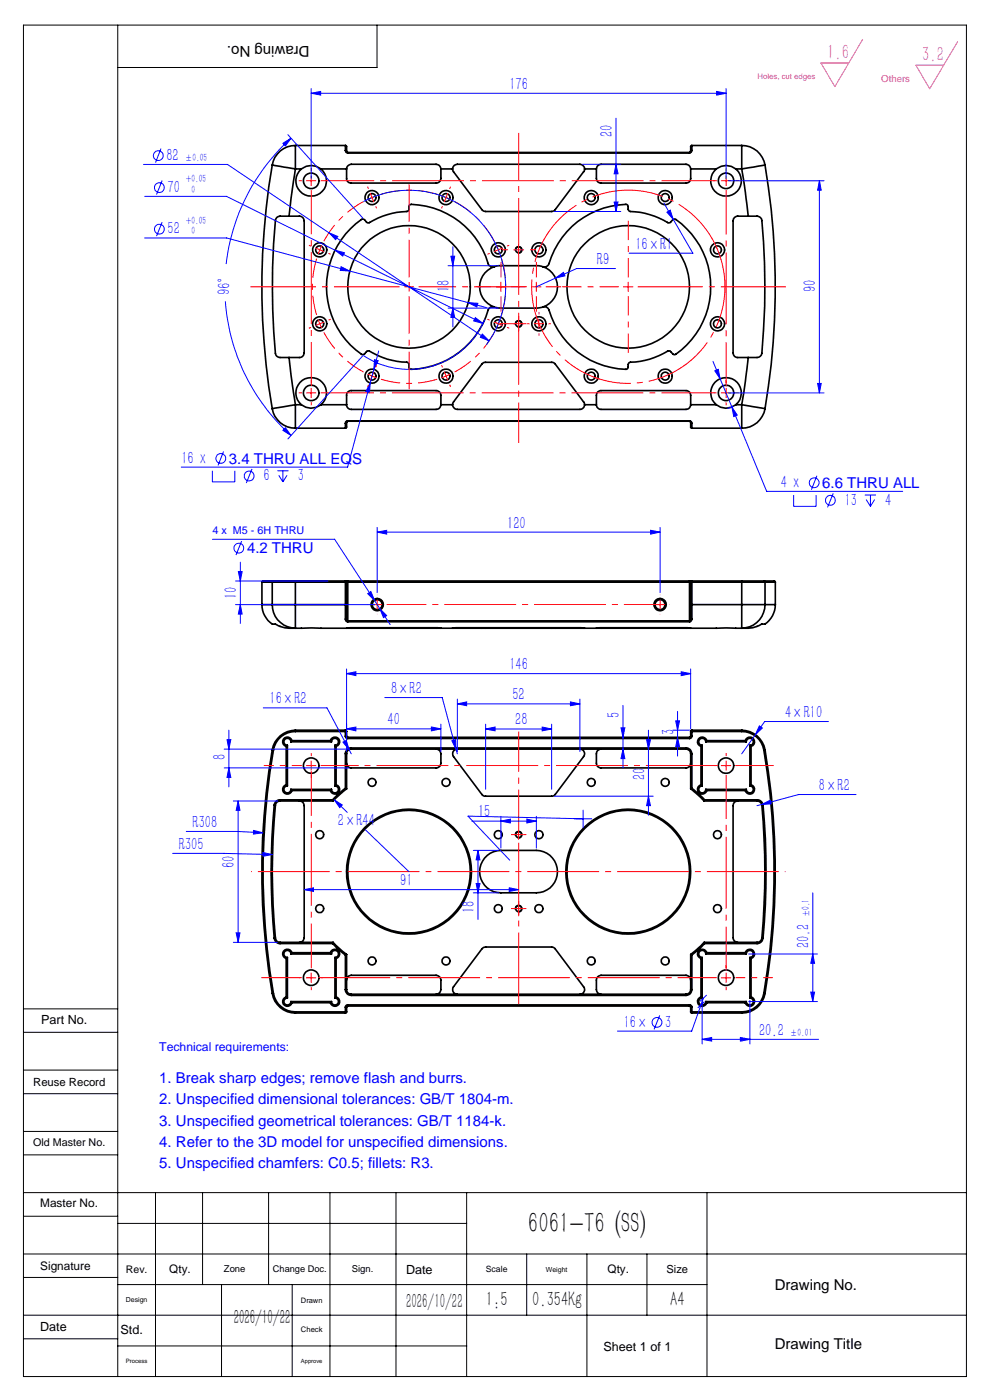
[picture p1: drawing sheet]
<svg xmlns="http://www.w3.org/2000/svg" width="210mm" height="297mm" viewBox="0 0 210 297" stroke-linecap="round" stroke-linejoin="round" font-family="sans-serif">
<g fill="none" stroke="#000" stroke-width=".35">
<path d="M57.7 35a152.5 152.5 0 0 0 0 51.7M57.7 35l5 .8M62.7 35.8l-1.4 10.1M62.7 30.9a4.9 4.9 0 0 0-5 4.1M62.7 30.9v4.9M62.7 35.8h1.2M62.7 30.9h10.6M63.9 35.8a3.3 3.3 0 0 0-.3 4.8 3.3 3.3 0 0 0 4.8 0 3.3 3.3 0 0 0-.3-4.8M63.9 35.8a3.4 3.4 0 0 1 4.2 0M68.1 35.8h5.4M73.3 30.9v1M73.3 31.9l.1 .4 .4 .1"/>
<path d="M73.3 31.9l.2 .2M73.3 30.9l.2 .1v1.1M73.5 35.8v2a.96 .96 0 0 0 1 1h18a1.02 1.02 0 0 0 1-1v-2M73.5 35.8a1.01 1.01 0 0 1 1-.9h18a1.01 1.01 0 0 1 1 .9M73.5 32.1l.3 .2M73.8 32.3v.1M73.8 32.4h72.5M73.8 32.3h72.5M93.5 35.8h2.5M96 35.8l.2 .6 6.1 8.2 .7 .3 14.4-.1 6.5-8.4 .1-.6M96 35.8a1.04 1.04 0 0 1 1-.9h26a1.04 1.04 0 0 1 1 .9M124 35.8h2.5"/>
<path d="M126.5 35.8v2a.96 .96 0 0 0 1 1h18a.96 .96 0 0 0 1-1v-2M126.5 35.8a1.01 1.01 0 0 1 1-.9h18a1.01 1.01 0 0 1 1 .9M146.3 32.3v.1M146.5 32.1l-.2 .2M146.5 35.8h5.4M146.8 31.9l-.3 .5h-.2M146.8 30.9v1M146.8 31.9l-.3 .2M146.8 30.9l-.3 .1v1.1M146.8 30.9h10.5M151.9 35.8a3.2 3.2 0 0 0-.3 4.8 3.2 3.2 0 0 0 4.8 0 3.2 3.2 0 0 0-.3-4.8M151.9 35.8a3.3 3.3 0 0 1 4.2 0"/>
<path d="M156.1 35.8h1.2M157.3 35.8l1.4 10.1M157.3 30.9a4.9 4.9 0 0 1 5 4.1M157.3 30.9v4.9M162.3 35a154.9 154.9 0 0 1 0 51.7M162.3 35l-5 .8M61.3 45.9h-1.9a.96 .96 0 0 0-1 .9 151.3 151.3 0 0 0 .1 28.4 1.01 1.01 0 0 0 .9 .6h1.9M61.3 45.9h2.2a1.02 1.02 0 0 1 1 .9v28.1a1.02 1.02 0 0 1-1 .9h-2.2M104.8 56.6a1.01 1.01 0 0 1-1.3-.7 17.3 17.3 0 0 0-16.5-12.5l-.2 .3-.1 .9-.2 .2a17.5 17.5 0 0 0-8.4 2.5l-1.1-.8a17 17 0 0 0-7.5 17.4 16.8 16.8 0 0 0 7.4 11.3l.4-.1 .6-.6 .3-.1a17.1 17.1 0 0 0 8.3 2.5l.2 .4 .1 .7 .2 .3a17.5 17.5 0 0 0 16.7-12.9l.5-.3h.6M104.8 56.6l.9-.2h8.6l.9 .2M104.8 56.6a4.5 4.5 0 0 0-3.1 4.3 4.5 4.5 0 0 0 3.1 4.2M115.2 56.6a1.01 1.01 0 0 0 1.3-.7 17.4 17.4 0 0 1 16.5-12.5l.2 .4 .1 .8 .3 .2a17.5 17.5 0 0 1 8.3 2.5l.3-.1 .6-.6 .3-.1a17.4 17.4 0 0 1 0 28.7l-.3-.1-.7-.6-.3-.1a17.4 17.4 0 0 1-8.3 2.5l-.2 .2-.1 .9-.2 .3a17.6 17.6 0 0 1-16.7-12.9l-.5-.3h-.6"/>
<path d="M115.2 56.6a4.5 4.5 0 0 1 3.1 4.3 4.5 4.5 0 0 1-3.1 4.2M158.7 45.9h1a1.63 1.63 0 0 1 1.8 .6 144.3 144.3 0 0 1 0 28.8l-.5 .5h-2.3M158.7 45.9h-2.2a.96 .96 0 0 0-1 .9v28.1a.96 .96 0 0 0 1 .9h2.2M61.3 75.8l1.4 10.1M104.8 65.1l1.3 .3h7.8l1.3-.3M158.7 75.8l-1.4 10.1M57.7 86.7a5 5 0 0 0 5 4.1M62.7 85.9l-5 .8M62.7 85.9v4.9M62.7 85.9h1.2M62.7 90.8h10.6M63.9 85.9a3.3 3.3 0 0 1-.3-4.8 3.3 3.3 0 0 1 4.8 0 3.3 3.3 0 0 1-.3 4.8"/>
<path d="M63.9 85.9a3.3 3.3 0 0 0 4.2 0M68.1 85.9h5.4M73.3 89.8v1M73.5 85.9v-2a.96 .96 0 0 1 1-1h18a1.02 1.02 0 0 1 1 1v2M73.5 85.9a.96 .96 0 0 0 1 1h18a.96 .96 0 0 0 1-1M73.5 89.6l-.2 .2M73.5 89.6v1.1l-.2 .1M73.8 89.3l-.5 .2v.3M73.8 89.3v.1M73.8 89.4l-.3 .2M73.8 89.3h72.5M73.8 89.4h72.5"/>
<path d="M93.5 85.9h2.5M96 85.9l.2-.6 6.1-8.2 .5-.2h14.5l.4 .2 6.2 8.2 .1 .6M96 85.9a1.08 1.08 0 0 0 1 1h26a1.01 1.01 0 0 0 1-1M124 85.9h2.5M126.5 85.9v-2a.96 .96 0 0 1 1-1h18a.96 .96 0 0 1 1 1v2M126.5 85.9a.96 .96 0 0 0 1 1h18a.96 .96 0 0 0 1-1M146.3 89.3l.3 .2 .2 .3M146.3 89.4l.2 .2M146.3 89.3v.1M146.5 89.6l.3 .2M146.5 89.6v1.1l.3 .1M146.5 85.9h5.4"/>
<path d="M146.8 89.8v1M146.8 90.8h10.5M151.9 85.9a3.2 3.2 0 0 1-.3-4.8 3.2 3.2 0 0 1 4.8 0 3.2 3.2 0 0 1-.3 4.8M151.9 85.9a3.2 3.2 0 0 0 4.2 0M156.1 85.9h1.2M157.3 85.9l5 .8M157.3 85.9v4.9M162.3 86.7a5 5 0 0 1-5 4.1M55.6 128.3a4.9 4.9 0 0 0 2.2 4.1h.6a5.8 5.8 0 0 0 3.2 .9h1.1M55.6 123.5h2.1M55.6 128.3h2.1M55.6 123.5v4.8"/>
<path d="M57.7 128.3h5M57.7 123.5h5M57.7 128.3a4.9 4.9 0 0 0 5 5M57.7 123.5v4.8M58 123.3h-2.2l-.2 .2M58 123.3l-.3 .2M58 123.3h4.7M62.7 123.3v.2M62.7 133.3h10.8M62.7 128.3v5M62.7 128.3h10.6M62.7 123.5v4.8"/>
<path d="M62.7 123.5h10.6M62.7 123.3h10.6M73.3 123.3v.2M73.3 123.3l.2 .2M73.3 123.5h.2M73.3 128.3h.2M73.3 128.3v3M73.3 131.3l.1 .4 .4 .2M73.3 123.3h.5M73.3 123.5v4.8M73.5 128.3v2.9M73.5 131.2l-.2 .1"/>
<path d="M73.5 131.2l.3 .5M73.5 123.5h.3M73.5 133.3h1M73.5 123.5v4.8M73.8 131.7v.2M73.8 123.3v.2M73.8 123.5h72.5M73.8 123.3h72.5M73.8 131.9h72.5M73.8 123.5v8.2M73.8 131.7h72.5M74.5 133.2l-1 .1"/>
<path d="M74.5 133.3h18M74.5 133.2h18M74.5 133.2v.1M92.5 133.2l1 .1M92.5 133.3h1M92.5 133.2v.1M93.5 133.3h2.5M96 133.3h28M96 133.3h6.2M102.2 133.3h.8M102.2 133.2v.1M103 133.3h14"/>
<path d="M103 133.2v.1M117 133.3h.8M117 133.2v.1M117.8 133.3h6.2M117.8 133.2v.1M124 133.3h2.5M126.5 133.3h1M127.5 133.2l-1 .1M127.5 133.3h18M127.5 133.2h18M127.5 133.2v.1M145.5 133.2l1 .1"/>
<path d="M145.5 133.3h1M145.5 133.2v.1M146.3 131.7v.2M146.3 123.5h.2M146.3 123.3v.2M146.3 123.3h.5M146.3 123.5v8.2M146.5 123.5h.3M146.5 128.3h.3M146.5 128.3v2.9M146.5 131.2l.3 .1M146.5 133.3h10.8"/>
<path d="M146.5 131.2l-.2 .5M146.5 123.5v4.8M146.8 123.3v.2M146.8 123.3l-.3 .2M146.8 128.3v3M146.8 131.3l-.2 .5-.3 .1M146.8 123.5v4.8M146.8 128.3h10.5M146.8 123.5h10.5M146.8 123.3h10.5M157.3 128.3h5M157.3 123.5h5"/>
<path d="M157.3 123.3v.2M157.3 123.3h4.7M157.3 128.3v5M157.3 123.5v4.8M162 123.3h2.3l.2 .2M162 123.3l.3 .2M162.3 128.3a5 5 0 0 1-5 5M162.3 128.3h2.2M162.3 123.5h2.2M162.3 123.5v4.8M164.5 128.3a5.1 5.1 0 0 1-2.3 4.1 1.47 1.47 0 0 0-1.4 .4l-1.1 .4-2.4 .1M164.5 123.5v4.8"/>
<path d="M57.7 159.1h.3M57.7 159.1a152.5 152.5 0 0 0 0 51.6M58 159.1a151.9 151.9 0 0 0 0 51.6M60.7 158.3v8.2M61 158.1l-.3 .2M61 158.1v8.6M61.7 157.4a.74 .74 0 0 0-.7-.8 .74 .74 0 0 0-.8 .8 .74 .74 0 0 0 .8 .7M61.7 157.4h8.6M61.9 157.1a1 1 0 0 0-1.7-.4 1 1 0 0 0 .5 1.6M61.9 157.1l-.2 .3M61.9 157.1h8.2M62.7 154.9v.3"/>
<path d="M62.7 154.9a5 5 0 0 0-5 4.2M62.7 155.2a4.7 4.7 0 0 0-4.7 3.9M62.7 154.9h10.6M62.7 155.2h10.6M70.1 157.1a1 1 0 0 1 1.7-.4 1 1 0 0 1-.5 1.6M70.1 157.1l.2 .3M70.3 157.4a.74 .74 0 0 1 .8-.8 .74 .74 0 0 1 .7 .8 .74 .74 0 0 1-.8 .7M71 158.1l.3 .2M71 158.1v8.6M71.3 158.3v8.2M73.3 154.9v.3M73.3 154.9l.2 .3"/>
<path d="M73.3 155.2h.2M73.3 156.2h.2M73.3 156.2v.3l.5 .2M73.3 159.9h.2M73.3 155.2v1M73.3 159.9v7.3M73.5 156.2l.3 .2M73.5 155.2v1M73.5 159.9v7.5M73.8 156.4v.3M73.8 156.7h72.5M73.8 156.4h72.5"/>
<path d="M74.5 158.7a1.21 1.21 0 0 0-1.2 1.2M74.5 158.7v.2M74.5 158.9a.96 .96 0 0 0-1 1M74.5 158.7h71M74.5 158.9h71M92.5 158.9a1.02 1.02 0 0 1 1 1v2a1.02 1.02 0 0 1-1 1h-18a.96 .96 0 0 1-1-1M97 158.9a.99 .99 0 0 0-.9 .6 .99 .99 0 0 0 .1 1l6.1 8.1 .5 .3h14.5l.4-.3 6.1-8.1a.99 .99 0 0 0 .1-1 .99 .99 0 0 0-.9-.6M127.5 158.9a.96 .96 0 0 0-1 1v2a.96 .96 0 0 0 1 1h18a.96 .96 0 0 0 1-1M145.5 158.7a1.21 1.21 0 0 1 1.3 1.2M145.5 158.7v.2M145.5 158.9a.96 .96 0 0 1 1 1M146.3 156.4v.3"/>
<path d="M146.5 155.2h.3M146.5 156.2h.3M146.5 156.2l-.2 .2M146.5 159.9h.3M146.5 155.2v1M146.5 159.9v7.5M146.8 154.9l-.3 .3M146.8 154.9v.3M146.8 156.2l-.1 .3-.4 .2M146.8 155.2v1M146.8 159.9v7.3M146.8 154.9h10.5"/>
<path d="M146.8 155.2h10.5M148.7 158.3v8.2M148.9 158.1l-.2 .2M148.9 158.1v8.6M149.7 157.4a.75 .75 0 0 0-.7-.8 .75 .75 0 0 0-.8 .7 .75 .75 0 0 0 .7 .8M149.7 157.4h8.6M149.9 157.1a1 1 0 0 0-1.6-.5 1 1 0 0 0 .4 1.7M149.9 157.1l-.2 .3M149.9 157.1h8.2M157.3 154.9v.3M157.3 155.2a4.7 4.7 0 0 1 4.7 3.9M157.3 154.9a5 5 0 0 1 5 4.2"/>
<path d="M158.1 157.1a1.01 1.01 0 0 1 1.7-.5 1.01 1.01 0 0 1-.5 1.7M158.1 157.1l.2 .3M158.3 157.4a.75 .75 0 0 1 .7-.8 .75 .75 0 0 1 .8 .7 .75 .75 0 0 1-.7 .8M159.1 158.1l.2 .2M159.1 158.1v8.6M159.3 158.3v8.2M162 159.1a154.3 154.3 0 0 1 0 51.6M162.3 159.1h-.3M162.3 159.1a155 155 0 0 1 0 51.6M58.2 170.8a148.9 148.9 0 0 0 0 28.2M58.2 170.8h.2M58.4 170.8a148.5 148.5 0 0 0 0 28.2"/>
<path d="M59.4 169.7a1.21 1.21 0 0 0-1.2 1.1M59.4 169.7v.2M59.4 169.9a.97 .97 0 0 0-1 .9M59.4 169.7h11.2M59.4 169.9h11.3M60.7 166.5a1 1 0 0 0-.5 1.7 1 1 0 0 0 1.7-.5M60.7 166.5l.3 .2M61 166.7a.74 .74 0 0 0-.8 .8 .74 .74 0 0 0 .8 .7 .74 .74 0 0 0 .7-.7M61.7 167.5l.2 .2M61.7 167.5h8.6M61.9 167.7h8.2M63.5 169.9a1.02 1.02 0 0 1 1 1v28a1.02 1.02 0 0 1-1 1"/>
<path d="M70.3 167.5l-.2 .2M70.6 169.7l.1 .2M71 166.7a.74 .74 0 0 1 .8 .8 .74 .74 0 0 1-.7 .7 .74 .74 0 0 1-.8-.7M71.3 166.5a1 1 0 0 1 .5 1.7 1 1 0 0 1-1.7-.5M71.3 166.5l-.3 .2M73.3 167.2l-2.7 2.5M73.3 167.2l.2 .2M73.5 167.4l-2.8 2.5M146.5 167.4l2.9 2.5M146.8 167.2l2.7 2.5M146.8 167.2l-.3 .2M148.7 166.5a1 1 0 0 0-.4 1.7 1 1 0 0 0 1.6-.5"/>
<path d="M148.7 166.5l.2 .2M148.9 166.7a.75 .75 0 0 0-.7 .8 .75 .75 0 0 0 .8 .7 .75 .75 0 0 0 .7-.7M149.4 169.9h11.2M149.5 169.7l-.1 .2M149.5 169.7h11.1M149.7 167.5l.2 .2M149.7 167.5h8.6M149.9 167.7h8.2M156.5 169.9a.96 .96 0 0 0-1 1v28a.96 .96 0 0 0 1 1M158.3 167.5l-.2 .2M159.1 166.7a.75 .75 0 0 1 .7 .8 .75 .75 0 0 1-.8 .7 .75 .75 0 0 1-.7-.7M159.3 166.5a1 1 0 0 1 .4 1.7 1 1 0 0 1-1.6-.5"/>
<path d="M159.3 166.5l-.2 .2M160.6 169.7a1.27 1.27 0 0 1 1.3 1.1M160.6 169.7v.2M160.6 169.9a1.04 1.04 0 0 1 1 .9M161.6 170.8h.3M161.6 170.8a156.7 156.7 0 0 1 0 28.2M161.9 170.8a157.1 157.1 0 0 1 0 28.2M58.2 199a1.21 1.21 0 0 0 1.2 1.2M58.4 199h-.2M58.4 199a.96 .96 0 0 0 1 .9M59.4 199.9v.3M59.4 199.9h11.3"/>
<path d="M70.7 199.9l-.1 .3M70.7 199.9l2.8 2.6M102.8 182a4.4 4.4 0 0 1 3.5-1.6h7.5a4.5 4.5 0 0 1 4.5 4.5 4.5 4.5 0 0 1-4.5 4.5h-7.5a4.5 4.5 0 0 1-4.1-2.6 4.5 4.5 0 0 1 .6-4.8zM149.4 199.9l-2.9 2.6M149.4 199.9l.1 .3M149.4 199.9h11.2M160.6 199.9v.3M161.6 199h.3M161.6 199a1.03 1.03 0 0 1-1 .9M161.9 199a1.27 1.27 0 0 1-1.3 1.2M57.7 210.7a4.9 4.9 0 0 0 5 4.2M58 210.7a4.8 4.8 0 0 0 4.7 4"/>
<path d="M58 210.7h-.3M59.4 200.2h11.2M60.7 211.5a1.01 1.01 0 0 0-.5 1.7 1.01 1.01 0 0 0 1.7-.5M60.7 211.5l.3 .2M60.7 203.3v8.2M61 203.1l-.3 .2M61 211.7a.74 .74 0 0 0-.8 .8 .74 .74 0 0 0 .8 .7 .74 .74 0 0 0 .7-.7M61 203.1v8.6M61.7 202.4a.75 .75 0 0 0-.7-.8 .75 .75 0 0 0-.8 .8 .75 .75 0 0 0 .8 .7M61.7 212.5l.2 .2M61.7 202.4h8.6M61.7 212.5h8.6"/>
<path d="M61.9 202.1a1 1 0 0 0-1.7-.4 1 1 0 0 0 .5 1.6M61.9 202.1l-.2 .3M61.9 212.7h8.2M61.9 202.1h8.2M62.7 214.7v.2M62.7 214.7h10.6M62.7 214.9h10.6M70.1 202.1a1 1 0 0 1 1.7-.4 1 1 0 0 1-.5 1.6M70.1 202.1l.2 .3M70.3 202.4a.75 .75 0 0 1 .8-.8 .75 .75 0 0 1 .7 .8 .75 .75 0 0 1-.8 .7M70.3 212.5l-.2 .2M70.6 200.2l2.7 2.4"/>
<path d="M71 203.1l.3 .2M71 211.7a.74 .74 0 0 1 .8 .8 .74 .74 0 0 1-.7 .7 .74 .74 0 0 1-.8-.7M71 203.1v8.6M71.3 211.5a1.01 1.01 0 0 1 .5 1.7 1.01 1.01 0 0 1-1.7-.5M71.3 211.5l-.3 .2M71.3 203.3v8.2M73.3 209.9a1.21 1.21 0 0 0 1.2 1.3M73.3 209.9h.2M73.3 213.7h.2M73.3 214.7h.2M73.3 214.7v.2M73.3 202.6v7.3"/>
<path d="M73.3 213.7v1M73.5 202.5l-.2 .1M73.5 209.9a.96 .96 0 0 0 1 1M73.5 214.7l-.2 .2M73.5 207.9a1.02 1.02 0 0 1 1-1h18a1.09 1.09 0 0 1 1 1v2a1.02 1.02 0 0 1-1 1M73.5 202.5v7.4M73.5 213.7v1M73.8 213.2l-.4 .1-.1 .4M73.8 213.2v.2M73.8 213.4l-.3 .3M73.8 213.2h72.5M73.8 213.4h72.5"/>
<path d="M74.5 210.9v.3M74.5 211.2h71M74.5 210.9h71M97 210.9a.99 .99 0 0 1-.9-.5 .99 .99 0 0 1 .1-1.1l6.1-8.1 .7-.3 14.4 .1 6.4 8.3a.99 .99 0 0 1 .1 1.1 .99 .99 0 0 1-.9 .5M145.5 210.9v.3M146.3 213.2l.3 .1 .2 .4M146.3 213.4l.2 .3M146.3 213.2v.2M146.5 202.5l.3 .1M146.5 209.9h.3M146.5 209.9a.96 .96 0 0 1-1 1M146.5 213.7h.3"/>
<path d="M146.5 214.7h.3M146.5 214.7l.3 .2M146.5 207.9a1.02 1.02 0 0 0-1-1h-18a1.02 1.02 0 0 0-1 1v2a.96 .96 0 0 0 1 1M146.5 202.5v7.4M146.5 213.7v1M146.8 209.9a1.21 1.21 0 0 1-1.3 1.3M146.8 214.7v.2M146.8 202.6v7.3M146.8 213.7v1M146.8 214.7h10.5M146.8 214.9h10.5M148.7 211.5a1.01 1.01 0 0 0-.5 1.7 1.01 1.01 0 0 0 1.7-.5"/>
<path d="M148.7 211.5l.2 .2M148.7 203.3v8.2M148.9 203.1l-.2 .2M148.9 211.7a.75 .75 0 0 0-.7 .8 .75 .75 0 0 0 .8 .7 .75 .75 0 0 0 .7-.7M148.9 203.1v8.6M149.5 200.2l-2.7 2.4M149.5 200.2h11.1M149.7 202.4a.76 .76 0 0 0-.7-.8 .76 .76 0 0 0-.8 .7 .76 .76 0 0 0 .7 .8M149.7 212.5l.2 .2M149.7 202.4h8.6M149.7 212.5h8.6M149.9 202.1a1 1 0 0 0-1.6-.4 1 1 0 0 0 .4 1.6"/>
<path d="M149.9 202.1l-.2 .3M149.9 212.7h8.2M149.9 202.1h8.2M157.3 214.7v.2M158.1 202.1a1.01 1.01 0 0 1 1.7-.4 1.01 1.01 0 0 1-.5 1.6M158.1 202.1l.2 .3M158.3 202.4a.76 .76 0 0 1 .7-.8 .76 .76 0 0 1 .8 .7 .76 .76 0 0 1-.7 .8M158.3 212.5l-.2 .2M159.1 203.1l.2 .2M159.1 211.7a.75 .75 0 0 1 .7 .8 .75 .75 0 0 1-.8 .7 .75 .75 0 0 1-.7-.7M159.1 203.1v8.6M159.3 211.5a1.01 1.01 0 0 1 .5 1.7 1.01 1.01 0 0 1-1.7-.5"/>
<path d="M159.3 211.5l-.2 .2M159.3 203.3v8.2M162 210.7a4.8 4.8 0 0 1-4.7 4M162 210.7h.3M162.3 210.7a4.9 4.9 0 0 1-5 4.2"/>
<circle cx="66" cy="38.4" r="1.66"/>
<circle cx="154" cy="38.4" r="1.65"/>
<circle cx="67.8" cy="53" r=".85"/>
<circle cx="67.8" cy="53" r="1.51"/>
<circle cx="78.9" cy="41.9" r="1.49"/>
<circle cx="78.9" cy="41.9" r=".84"/>
<circle cx="94.6" cy="41.9" r="1.51"/>
<circle cx="94.6" cy="41.9" r=".85"/>
<circle cx="105.7" cy="53" r=".85"/>
<circle cx="105.7" cy="53" r="1.51"/>
<circle cx="110" cy="53" r=".62"/>
<circle cx="114.3" cy="53" r="1.51"/>
<circle cx="114.3" cy="53" r=".87"/>
<circle cx="125.4" cy="41.9" r="1.49"/>
<circle cx="125.4" cy="41.9" r=".84"/>
<circle cx="141.1" cy="41.9" r="1.51"/>
<circle cx="141.1" cy="41.9" r=".84"/>
<circle cx="152.2" cy="53" r=".85"/>
<circle cx="152.2" cy="53" r="1.51"/>
<circle cx="67.8" cy="68.7" r=".85"/>
<circle cx="67.8" cy="68.7" r="1.5"/>
<circle cx="78.9" cy="79.8" r="1.49"/>
<circle cx="78.9" cy="79.8" r=".84"/>
<circle cx="86.8" cy="60.9" r="13"/>
<circle cx="94.6" cy="79.8" r="1.51"/>
<circle cx="94.6" cy="79.8" r=".85"/>
<circle cx="105.7" cy="68.7" r=".85"/>
<circle cx="105.7" cy="68.7" r="1.5"/>
<circle cx="110" cy="68.7" r=".62"/>
<circle cx="114.3" cy="68.7" r=".87"/>
<circle cx="114.3" cy="68.7" r="1.5"/>
<circle cx="125.4" cy="79.8" r="1.49"/>
<circle cx="125.4" cy="79.8" r=".84"/>
<circle cx="133.3" cy="60.9" r="13"/>
<circle cx="141.1" cy="79.8" r="1.51"/>
<circle cx="141.1" cy="79.8" r=".84"/>
<circle cx="152.2" cy="68.7" r=".85"/>
<circle cx="152.2" cy="68.7" r="1.5"/>
<circle cx="66" cy="83.4" r="1.66"/>
<circle cx="154" cy="83.3" r="1.65"/>
<circle cx="80" cy="128.3" r="1.06"/>
<circle cx="80" cy="128.3" r="1.3"/>
<circle cx="140" cy="128.3" r="1.05"/>
<circle cx="140" cy="128.3" r="1.3"/>
<circle cx="66" cy="162.4" r="1.66"/>
<circle cx="67.8" cy="177.1" r=".85"/>
<circle cx="78.9" cy="166" r=".84"/>
<circle cx="94.6" cy="166" r=".85"/>
<circle cx="105.7" cy="177.1" r=".85"/>
<circle cx="110" cy="177.1" r=".62"/>
<circle cx="114.3" cy="177.1" r=".87"/>
<circle cx="125.4" cy="166" r=".84"/>
<circle cx="141.1" cy="166" r=".84"/>
<circle cx="152.2" cy="177.1" r=".85"/>
<circle cx="154" cy="162.4" r="1.65"/>
<circle cx="67.8" cy="192.8" r=".85"/>
<circle cx="86.8" cy="184.9" r="13.2"/>
<circle cx="86.8" cy="184.9" r="13"/>
<circle cx="105.7" cy="192.8" r=".85"/>
<circle cx="110" cy="192.8" r=".62"/>
<circle cx="114.3" cy="192.8" r=".87"/>
<circle cx="133.3" cy="184.9" r="13.2"/>
<circle cx="133.3" cy="184.9" r="13"/>
<circle cx="152.2" cy="192.8" r=".85"/>
<circle cx="66" cy="207.4" r="1.66"/>
<circle cx="78.9" cy="203.9" r=".84"/>
<circle cx="94.6" cy="203.9" r=".85"/>
<circle cx="125.4" cy="203.9" r=".84"/>
<circle cx="141.1" cy="203.9" r=".84"/>
<circle cx="154" cy="207.4" r="1.65"/>
</g>
<g fill="none" stroke="#00f" stroke-width=".21">
<path d="M66 19.8l2-.4v.8zM66 18.8v19M66 19.8h88M152 19.4l2 .4-2 .4zM154 18.8v19M30.4 34.9h17.9l21.5 14.5M34.1 31.5l-1.1 3M34.4 38.3l-1.2 3M60 30.4l1.7-1.1-1.2 1.7zM61.1 28.6l15.9 17.7M61.7 29.3a42.5 42.5 0 0 0-13.7 26.7M123.5 34.9h8.2"/>
<path d="M130.7 34.9l.4 2h-.8zM130.7 25.1v19.8M154.5 38.3h20.3M173.8 38.3l.4 2.1h-.8zM173.8 38.3v45.1M30.7 50.5h17.3l26.2 7M30.7 41.7h17.3l54.4 26.9M34.4 47.1l-1.2 3M69.8 49.4l1.8 .8-.4 .6zM69.8 49.4l34 22.9M71.1 53.1l2 .5-.4 .7zM72.4 56.6l1.8 .9-2-.1z"/>
<path d="M74.2 57.5l25.1 6.7M77.1 42.8a20.5 20.5 0 0 1 25.2 4.7 20.5 20.5 0 0 1 .9 25.6M95 56.4h10.8M95.6 54.4h.8l-.3 2zM96.1 52.3v17.1M117.5 44.9h14.2M117.9 59l1.6-1.2 .3 .7zM117.9 59l-4.1 1.9M130.3 42.9h.8l-.4 2zM130.6 57h-8.3l-4.4 2M140.8 43.1l2 3.4M141.5 45l.7-.4 .6 1.9z"/>
<path d="M142.8 46.5l4.2 7.2h-13.5M47.8 63.9a42.2 42.2 0 0 0 13.9 28.5M77 75.5l-15.9 17.6M79.3 78.3l-5.6 20.8h-35.2M79.4 76.3l.8 .2-.9 1.8zM80.3 74.5l-1 3.8M95 65.4h10.8M96.1 65.4l.3 1.9h-.8zM99.3 64.2l2.1 .1-.3 .8zM99.3 64.2l3.9 1.1M100.8 67.4l1.6 1.2-1.9-.5zM102.3 70.9l1.5 1.4-1.9-.8z"/>
<path d="M102.9 67.7a17.5 17.5 0 0 1-25.8 7.7M151.2 76.7l1.6 3.7M151.6 78.7l.8-.4 .4 2.1zM45 99.9v2.3h4.8v-2.3M47.4 95.8l-1.2 2.9M53.4 99.5l-1.2 3M58.8 99.9h2.4M60 99.9v2.3M60.5 90.7l1.2 1.7-1.7-1.1zM78.5 81.2l-.1 2.1-.8-.2zM152.8 80.4l2.5 6M154.5 83.4h20.3"/>
<path d="M155.3 86.4l1.1 1.6-.8 .4zM155.3 86.4l7.3 17.8h28.9M155.7 86.1l-1.4 .5M173.4 81.3h.8l-.4 2.1zM45 114.4h26l8.4 13M51 119.3v13M51.3 114.8l-1.2 3M59.1 100.8l.9 1.4M60.9 100.8l-.9 1.4M80 112.9l2-.4v.8zM80 111.9v13.8M80 112.9h60"/>
<path d="M138 112.5l2 .4-2 .4zM140 111.9v13.8M168.3 105v2.4h4.8v-2.4M173.3 100.9l-1.2 3M176.7 104.7l-1.2 2.9M183.4 105h2.4M183.7 106l.9 1.4M184.6 105v2.4M185.5 106l-.9 1.4M50 128.3h29.5M50 123.3h19.6M50.6 121.2h.8l-.4 2.1z"/>
<path d="M51 128.3l.4 2h-.8zM78 125.9l.7-.4 .7 1.9zM79.4 127.4l1.2 1.7M80.6 129.1l1.4 1.5-.6 .4zM80.6 129.1l2.2 3.4M47.6 158.9h26.4M48.2 156.9h.8l-.5 2zM48.5 154.9v12M55.8 150.2h13.6l4.6 8.8M72.7 157.4l.7-.3 .6 1.9zM73.5 154.6l2-.4v.8zM73.5 142.9l2-.4v.8z"/>
<path d="M73.5 141.9v17.5M73.5 154.6h20M73.5 142.9h73M74 159l.5 .9M81.6 148h12.2l2.9 11M91.5 154.2l2 .4-2 .4zM93.5 153.6v5.8M95.8 157.1l.8-.2 .1 2.1zM96.7 159l.3 .9M97 149.3l2-.4v.8zM97 148.3v11.1M97 149.3h26"/>
<path d="M103 154.7l2-.5v.8zM103 154.7h14M103 153.6v13.8M115 154.2l2 .5-2 .3zM117 153.6v13.8M121 148.9l2 .4-2 .4zM123 148.3v11.1M131.7 154.4h.8l-.3 2zM132.2 158.9l.3 2h-.8zM132.2 149.6v13.3M137.2 156.9h.8l-.5 2zM137.5 154.9v18"/>
<path d="M142.7 154.9h3.6M143.3 152.9h.8l-.4 2zM143.7 156.4l.4 2h-.8zM143.7 150.9v9.5M144.5 142.5l2 .4-2 .4zM146.5 141.9v12.8M160.2 155.9l-2.9 4M161.1 154l.6 .4-1.5 1.5zM175.7 153.1h-13.5l-2 2.8M39.5 176.4h10.9l5.4 .3M47.6 162.9h26.4M48.5 162.9l.5 2h-.8z"/>
<path d="M49.5 169.9h9.4M50.5 169.9l.4 2h-.8zM50.5 169.9v30M53.8 176.2l2 .5-2 .2zM70.9 169.7l1.7 1.1-.5 .5zM70.9 169.7l2.8 2.6M77.5 176l9.2 8.9M100.1 174.2h13.7M106.3 174.2l2-.4v.8zM106.3 173.2v6.7M111.8 173.8l2 .4-2 .4zM113.8 173.2v6.7"/>
<path d="M117.5 168.9h21.1M121.8 173.7h3.7M123.7 173.7l-24.4-.6 8.8 9.4M123.7 171.9v3.7M137.5 168.9l.5 2h-.8zM161.6 170.7l1.8-.9 .2 .7zM161.6 170.7l-1 .2M181.6 168.6h-12.2l-7.8 2.1M36.6 181h10.9l10.3 .3M49.5 199.9h9.4M50.1 197.9h.8l-.4 2zM55.8 180.9l2 .4-2 .3z"/>
<path d="M64.5 188.7l2-.4v.8zM64.5 188.7h45.5M100.4 180.4h5.4M100.4 189.4h5.4M101 187.4h.8l-.4 2zM101.4 180.4l.4 2h-.8zM101.4 180.4v14.6M108 188.3l2 .4-2 .4zM172.4 189.4v23.1M139.9 215.4l-1.2 3M148.9 212.2v9.3M149.2 211.8l-2.5 7h-15.7"/>
<path d="M149.4 212.5l-1.3 1.3M149.9 211.1l-1.3 1.3M158.8 202.4h14.6M158.8 212.5h14.6M159.1 212.2v9.3M172 210.5h.8l-.4 2zM172.4 202.4l.4 2h-.8zM148.9 220.5l2.1-.4v.8zM148.9 220.5h24.7M157.1 220.1l2 .4-2 .4z"/>
<circle cx="33.6" cy="33" r="1.04"/>
<circle cx="33.8" cy="39.8" r="1.04"/>
<circle cx="33.8" cy="48.6" r="1.05"/>
<circle cx="46.8" cy="97.2" r="1.04"/>
<circle cx="50.7" cy="116.3" r="1.05"/>
<circle cx="52.8" cy="101" r="1.04"/>
<circle cx="172.7" cy="102.4" r="1.04"/>
<circle cx="176.2" cy="106.1" r="1.05"/>
<circle cx="139.4" cy="216.9" r="1.04"/>
</g>
<g fill="none" stroke="#000" stroke-width=".21">
<path d="M5 5.3h200v286.7h-200zM25 5.3v286.7M80 5.3v9h-55M109.3 53.2a.74 .74 0 0 1 .6-.9 .74 .74 0 0 1 .8 .8 .74 .74 0 0 1-.9 .6M109.3 68.9a.75 .75 0 0 1 .6-.9 .75 .75 0 0 1 .9 .8 .75 .75 0 0 1-1 .6M78.8 128.6a1.25 1.25 0 0 1 1.1-1.6 1.25 1.25 0 0 1 1.4 1.4 1.25 1.25 0 0 1-1.6 1.1M138.8 128.6a1.25 1.25 0 0 1 1.1-1.6 1.25 1.25 0 0 1 1.3 1.3 1.25 1.25 0 0 1-1.5 1.2M109.3 177.3a.75 .75 0 0 1 .6-1 .75 .75 0 0 1 .9 .8 .75 .75 0 0 1-1 .7M109.3 193a.75 .75 0 0 1 .6-1 .75 .75 0 0 1 .9 .8 .75 .75 0 0 1-1 .7M5 214h20M5 219h20M5 232h20"/>
<path d="M5 227h20M5 245h20M5 240h20M5 258h20M5 253h200M25 259.5h74M33 253v39M43 253v19.5M57 253v19.5M70 253v39M84 253v39M99 253v39"/>
<path d="M150 253v39M5 271h20M5 266h200M5 279h200M25 272.5h125M47 272.5v19.5M62 272.5v19.5M111.7 266v13M124.5 266v26M137.2 266v13M5 284h20M25 285.5h74"/>
</g>
<g fill="none" stroke="#f00" stroke-width=".21" stroke-dasharray="15.2 1.3 1.3 1.3" stroke-linecap="butt">
<path d="M64 38.3h-.6M66 36.3v-.6M152 38.3h-.6M154 36.3v-.6M156 38.3h.7M66 52.2l-.5-.2M67.8 53l-.3 .9M67.8 53l.4-.9M67.8 53l-.9-.4M67.8 53l1 .4M69.7 53.8l.4 .1M78.2 40l-.2-.4"/>
<path d="M79.7 43.7l.2 .5M93.9 43.7l-.2 .5M94.6 41.9l-.9-.4M94.6 41.9l.9 .4M94.6 41.9l.4-.9M94.6 41.9l-.4 .9M95.4 40l.2-.4M103.9 53.8l-.5 .1M105.7 53l-.4-.9M105.7 53l.4 .9M105.7 53l.9-.4M105.7 53l-.9 .4"/>
<path d="M106.3 58.8v-3.2M107.6 52.2l.4-.2M113.8 58.8v-3.2M66 69.4l-.5 .2M67.8 68.7l.4 .9M67.8 68.7l-.3-1M67.8 68.7l-.9 .4M67.8 68.7l1-.4M69.7 67.9l.4-.2M78.9 79.8l1 .3M78.9 79.8l-.9-.4M78.9 79.8l-.4 .9"/>
<path d="M78.9 79.8l.4-.9M79.7 77.9l.2-.4M86.8 60.8v-1M86.8 60.8h-1M86.8 60.8v1M86.8 60.8h1M93.9 77.9l-.2-.4M94.6 79.8l.9-.4M94.6 79.8l-.9 .3M94.6 79.8l.4 .9M94.6 79.8l-.4-.9M103.9 67.9l-.5-.2"/>
<path d="M104.3 60.8h-3.3M105.7 68.7l.4-1M105.7 68.7l-.4 .9M105.7 68.7l.9 .4M105.7 68.7l-.9-.4M106.3 62.8v3.3M107.6 69.4l.4 .2M108.3 60.8h3.2M109 68.7h-3.1M110 67.7v-.6M110 69.7v.6M111 68.7h.6"/>
<path d="M111.8 60.8h-3.3M112.3 68.7h-.5M113.8 62.8v3.3M114.3 66.7v-.5M114.3 70.7v.5M115.8 60.8h3.2M116.3 68.7h.5M64 83.3h-.6M66 81.3v-.6M66 85.3v.7M78.2 81.6l-.2 .5M95.4 81.6l.2 .5"/>
<path d="M152 83.3h-.6M154 81.3v-.6M154 85.3v.7M156 83.3h.7M80 130.2v.1M140 130.2v.1M142 128.2h.1M66 160.4v-.6M66 164.4v.7M109 177.1h-.6M111 177.1h.6M152 162.4h-.6"/>
<path d="M154 160.4v-.6M156 162.4h.7M109 192.7h-.6M110 191.7v-.6M110 193.7v.7M111 192.7h.6M64 207.4h-.6M66 209.4v.7M68 207.4h.7M154 205.4v-.6M154 209.4v.7"/>
</g>
<path d="M67.2 54.9a20.5 20.5 0 0 0 0 11.9M77.1 42.8a20.5 20.5 0 0 0-8.4 8.4M92.7 41.2a20.5 20.5 0 0 0-11.9 0M104.9 51.2a20.5 20.5 0 0 0-8.5-8.4M133.3 58.8v-12M68.7 70.5a20.5 20.5 0 0 0 8.4 8.4M96.4 78.9a20.5 20.5 0 0 0 8.5-8.4M106.4 66.8a20.5 20.5 0 0 0 0-11.9M131.3 60.8h-12M133.3 62.8v12M80.8 80.5a20.5 20.5 0 0 0 11.9 0" fill="none" stroke="#f00" stroke-width=".21" stroke-dasharray="15.2 1.3 1.3 1.3" stroke-dashoffset="11.1" stroke-linecap="butt"/>
<g fill="none" stroke="#f00" stroke-width=".21">
<path d="M65 38.3h2M66 37.4v2M153 38.3h2M154 37.4v2M78.5 41l.4 .9M78.9 41.9l-.9 .4M78.9 41.9l.4 .9M79.8 41.6l-.9 .3M106.3 59.9v1.9M109 53h2M110 52v2M113.8 59.9v1.9"/>
<path d="M133.2 59.9v1.9M105.3 60.9h1.9M109 68.7h2M110 67.7v2M112.7 60.9h2.1M113.3 68.7h2M114.3 67.7v2M132.3 60.9h2M65 83.4h2M66 82.4v1.9M153 83.4h2M154 82.4v1.9"/>
<path d="M79 128.3h2M80 127.2v2.1M139 128.3h2M140 127.2v2.1M65 162.4h2M66 161.4v2M109 177.1h2M110 176.1v2M153 162.4h2M154 161.4v2M109 192.8h2M110 191.8v2"/>
<path d="M65 207.4h2M66 206.4v2M153 207.4h2M154 206.4v2"/>
</g>
<path d="M152.9 54.8a20.5 20.5 0 0 0-34.3-8.3 20.5 20.5 0 0 0 9.2 34.1 20.5 20.5 0 0 0 25.4-24.5l-.3-1.3" fill="none" stroke="#f00" stroke-width=".21" stroke-dasharray="15.2 1.3 1.3 1.3" stroke-dashoffset=".4" stroke-linecap="butt"/>
<path d="M68 38.3h83.7M68 83.3h83.6" fill="none" stroke="#f00" stroke-width=".21" stroke-dasharray="15.2 1.3 1.3 1.3" stroke-dashoffset="3.9" stroke-linecap="butt"/>
<path d="M66 40.3v41.6M154 164.4v41.5" fill="none" stroke="#f00" stroke-width=".21" stroke-dasharray="15.2 1.3 1.3 1.3" stroke-dashoffset="5.9" stroke-linecap="butt"/>
<path d="M154 40.3v41.7M66 205.4v-41.8" fill="none" stroke="#f00" stroke-width=".21" stroke-dasharray="15.2 1.3 1.3 1.3" stroke-dashoffset="5.8" stroke-linecap="butt"/>
<path d="M135.3 60.8h31.4" fill="none" stroke="#f00" stroke-width=".21" stroke-dasharray="15.2 1.3 1.3 1.3" stroke-dashoffset="1.4" stroke-linecap="butt"/>
<path d="M86.8 58.8v-19.7M86.8 62.8v19.8M88.8 60.8h19.7" fill="none" stroke="#f00" stroke-width=".21" stroke-dasharray="15.2 1.3 1.3 1.3" stroke-dashoffset="7.3" stroke-linecap="butt"/>
<path d="M84.8 60.8h-31.7" fill="none" stroke="#f00" stroke-width=".21" stroke-dasharray="15.2 1.3 1.3 1.3" stroke-dashoffset="1.3" stroke-linecap="butt"/>
<path d="M110 52v-23.8" fill="none" stroke="#f00" stroke-width=".21" stroke-dasharray="15.2 1.3 1.3 1.3" stroke-dashoffset="5.2" stroke-linecap="butt"/>
<path d="M109 53h-3.9" fill="none" stroke="#f00" stroke-width=".21" stroke-dasharray="15.2 1.3 1.3 1.3" stroke-dashoffset="15.2" stroke-linecap="butt"/>
<path d="M110 54v40M110 176.1v-20.9" fill="none" stroke="#f00" stroke-width=".21" stroke-dasharray="15.2 1.3 1.3 1.3" stroke-dashoffset="6.7" stroke-linecap="butt"/>
<path d="M111 53h4.1" fill="none" stroke="#f00" stroke-width=".21" stroke-dasharray="15.2 1.3 1.3 1.3" stroke-dashoffset="15.1" stroke-linecap="butt"/>
<path d="M82 128.2h58.8" fill="none" stroke="#f00" stroke-width=".21" stroke-dasharray="15.2 1.3 1.3 1.3" stroke-dashoffset="6.8" stroke-linecap="butt"/>
<path d="M64 162.4h-8.1" fill="none" stroke="#f00" stroke-width=".21" stroke-dasharray="15.2 1.3 1.3 1.3" stroke-dashoffset="13.1" stroke-linecap="butt"/>
<path d="M68 162.4h96.1" fill="none" stroke="#f00" stroke-width=".21" stroke-dasharray="15.2 1.3 1.3 1.3" stroke-dashoffset="7.2" stroke-linecap="butt"/>
<path d="M152 207.4h-96.6" fill="none" stroke="#f00" stroke-width=".21" stroke-dasharray="15.2 1.3 1.3 1.3" stroke-dashoffset="7" stroke-linecap="butt"/>
<path d="M156 207.4h8" fill="none" stroke="#f00" stroke-width=".21" stroke-dasharray="15.2 1.3 1.3 1.3" stroke-dashoffset="13.2" stroke-linecap="butt"/>
<path d="M110 178.1v35.7" fill="none" stroke="#f00" stroke-width=".21" stroke-dasharray="15.2 1.3 1.3 1.3" stroke-dashoffset="-.7" stroke-linecap="butt"/>
<path d="M166.6 184.9h-113.3" fill="none" stroke="#f00" stroke-width=".21" stroke-dasharray="15.2 1.3 1.3 1.3" stroke-dashoffset="-1.4" stroke-linecap="butt"/>
<path d="M183 8.4l-5.9 10-3-5h5.9M203.1 8.9l-5.9 9.9-2.9-5h5.9" fill="none" stroke="#f0f" stroke-width=".21"/>
<g fill="#00f">
<path d="M91.5 154.2l2 .4-2 .4zM73.5 154.6l2-.4v.8zM157.1 220.1l2 .4-2 .4zM148.9 220.5l2.1-.4v.8zM144.5 142.5l2 .4-2 .4zM73.5 142.9l2-.4v.8z"/>
<path d="M80 112.9l2-.4v.8zM138 112.5l2 .4-2 .4zM80.6 129.1l.8 1.9 .6-.4zM78 125.9l1.4 1.5-.7-1.9zM97 149.3l2-.4v.8zM121 148.9l2 .4-2 .4zM95.8 157.1l.9 1.9-.1-2.1zM72.7 157.4l1.3 1.6-.6-1.9zM64.5 188.7l2-.4v.8zM108 188.3l2 .4-2 .4zM161.6 170.7l2-.2-.2-.7zM161.1 154l-.9 1.9 1.5-1.5zM70.9 169.7l1.2 1.6 .5-.5zM55.8 180.9v.7l2-.3z"/>
<path d="M103 154.7l2-.5v.8zM115 154.2l2 .5-2 .3z"/>
<path d="M51 128.3l.4 2h-.8zM50.6 121.2h.8l-.4 2.1z"/>
<path d="M137.2 156.9h.8l-.5 2zM137.5 168.9l.5 2h-.8zM101.4 180.4l.4 2h-.8zM101 187.4h.8l-.4 2zM48.2 156.9h.8l-.5 2zM48.5 162.9l.5 2h-.8zM50.5 169.9l.4 2h-.8zM50.1 197.9h.8l-.4 2zM172.4 202.4l.4 2h-.8zM172 210.5h.8l-.4 2zM143.3 152.9h.8l-.4 2zM143.7 156.4l.4 2h-.8zM131.7 154.4h.8l-.3 2zM132.2 158.9l.3 2h-.8zM53.8 176.2l2 .5-2 .2z"/>
<path d="M106.3 174.2l2-.4v.8zM111.8 173.8l2 .4-2 .4z"/>
<path d="M102.3 70.9l-.4 .6 1.9 .8zM69.8 49.4l1.4 1.4 .4-.6zM99.3 64.2l1.8 .9 .3-.8zM72.4 56.6l-.2 .8 2 .1zM100.8 67.4l-.3 .7 1.9 .5zM71.1 53.1l1.6 1.2 .4-.7zM117.9 59l1.9-.5-.3-.7zM79.4 76.3l-.1 2 .9-1.8zM78.5 81.2l-.9 1.9 .8 .2zM66 19.8l2-.4v.8zM152 19.4l2 .4-2 .4zM151.6 78.7l1.2 1.7-.4-2.1zM155.3 86.4l.3 2 .8-.4zM141.5 45l1.3 1.5-.6-1.9z"/>
<path d="M60 30.4l1.7-1.1-1.2 1.7zM60.5 90.7l1.2 1.7-1.7-1.1z"/>
<path d="M130.3 42.9h.8l-.4 2zM130.7 34.9l.4 2h-.8z"/>
<path d="M95.6 54.4h.8l-.3 2zM96.1 65.4l.3 1.9h-.8zM173.8 38.3l.4 2.1h-.8zM173.4 81.3h.8l-.4 2.1z"/>
</g>
<text font-size="6.3" x="112" y="261.5">6061-T6 (SS)</text>
<g font-size="4.4" fill="#f0f">
<text x="175.5" y="12.5">1.6</text>
<text x="195.6" y="12.9">3.2</text>
</g>
<g font-size="4.4">
<text x="49.6" y="280.8">2026/10/22</text>
<text x="86.1" y="277.4">2026/10/22</text>
<text x="103.1" y="277.1">1:5</text>
<text x="112.9" y="277.1">0.354Kg</text>
<text x="142.1" y="277.1">A4</text>
</g>
<g font-size="3.8" fill="#00f">
<text x="108.1" y="19">176</text>
<text x="129.9" y="29" transform="rotate(-90 129.9 29)">20</text>
<text x="35.3" y="34.1">82</text>
<text x="35.5" y="40.9">70</text>
<text x="35.5" y="49.7">52</text>
<text x="134.8" y="53">16×R1</text>
<text x="126.6" y="56.2">R9</text>
<text x="48.8" y="62.6" transform="rotate(-89 48.8 62.6)">96°</text>
<text x="95.3" y="62" transform="rotate(-90 95.3 62)">18</text>
<text x="173.1" y="62" transform="rotate(-90 173.1 62)">90</text>
<text x="38.5" y="98.4">16 x</text>
<text x="55.9" y="102.1">6</text>
<text x="63.2" y="102.1">3</text>
<text x="165.7" y="103.5">4 x</text>
<text x="179.2" y="107.2">13</text>
<text x="187.8" y="107.2">4</text>
<text x="107.6" y="112.1">120</text>
<text x="50.2" y="127.1" transform="rotate(-90 50.2 127.1)">10</text>
<text x="108.1" y="142.2">146</text>
<text x="57.2" y="149.4">16×R2</text>
<text x="82.9" y="147.2">8×R2</text>
<text x="108.7" y="148.6">52</text>
<text x="82.2" y="153.9">40</text>
<text x="109.3" y="153.9">28</text>
<text x="131.4" y="152.3" transform="rotate(-90 131.4 152.3)">5</text>
<text x="143" y="156" transform="rotate(-90 143 156)">3</text>
<text x="166.5" y="152.3">4×R10</text>
<text x="47.8" y="161.3" transform="rotate(-90 47.8 161.3)">8</text>
<text x="136.8" y="165.5" transform="rotate(-90 136.8 165.5)">20</text>
<text x="173.7" y="167.8">8×R2</text>
<text x="101.4" y="173.4">15</text>
<text x="40.8" y="175.6">R308</text>
<text x="71.7" y="175.3">2×R44</text>
<text x="37.9" y="180.3">R305</text>
<text x="49.8" y="184.1" transform="rotate(-90 49.8 184.1)">60</text>
<text x="84.9" y="188">91</text>
<text x="100.7" y="193.7" transform="rotate(-90 100.7 193.7)">18</text>
<text x="171.7" y="201.2" transform="rotate(-90 171.7 201.2)">20.2</text>
<text x="132.3" y="218">16×</text>
<text x="141.1" y="218">3</text>
<text x="161" y="219.7">20.2</text>
</g>
<g font-size="3.2">
<text x="65.7" y="9.8" transform="rotate(-180 65.7 9.8)">Drawing No.</text>
<text x="164.3" y="273.6">Drawing No.</text>
<text x="164.3" y="286.2">Drawing Title</text>
</g>
<g font-size="3.2" fill="#00f">
<text x="48.6" y="98.4">3.4 THRU ALL EQS</text>
<text x="174.4" y="103.5">6.6 THRU ALL</text>
<text x="52.4" y="117.4">4.2 THRU</text>
<text x="33.8" y="229.8">1. Break sharp edges; remove flash and burrs.</text>
<text x="33.8" y="234.3">2. Unspecified dimensional tolerances: GB/T 1804-m.</text>
<text x="33.8" y="238.8">3. Unspecified geometrical tolerances: GB/T 1184-k.</text>
<text x="33.8" y="243.3">4. Refer to the 3D model for unspecified dimensions.</text>
<text x="33.8" y="247.8">5. Unspecified chamfers: C0.5; fillets: R3.</text>
</g>
<g font-size="2.7">
<text x="8.7" y="217.3">Part No.</text>
<text x="86.1" y="270.2">Date</text>
<text x="8.5" y="282.4">Date</text>
<text x="25.6" y="283">Std.</text>
<text x="128" y="286.6">Sheet 1 of 1</text>
</g>
<text font-size="2.6" fill="#00f" x="33.8" y="223">Technical requirements:</text>
<g font-size="2.5">
<text x="8.5" y="256.1">Master No.</text>
<text x="8.5" y="269.4">Signature</text>
<text x="35.9" y="270.1">Qty.</text>
<text x="128.9" y="270.1">Qty.</text>
</g>
<g font-size="2.4">
<text x="7" y="230.3">Reuse Record</text>
<text x="141.4" y="270.1">Size</text>
</g>
<g font-size="2.3" fill="#00f">
<text x="39.2" y="34.1">±0.05</text>
<text x="39.5" y="38.7">+0.05</text>
<text x="40.6" y="40.9">0</text>
<text x="39.5" y="47.5">+0.05</text>
<text x="40.6" y="49.7">0</text>
<text x="45.1" y="113.4">4 x M5 - 6H THRU</text>
<text x="171.7" y="194.6" transform="rotate(-90 171.7 194.6)">±0.1</text>
<text x="167.6" y="219.7">±0.01</text>
</g>
<text font-size="2.3" x="7" y="243">Old Master No.</text>
<text font-size="2.2" x="26.7" y="270">Rev.</text>
<text font-size="2" fill="#f0f" x="186.9" y="17.4">Others</text>
<g font-size="2">
<text x="47.5" y="269.9">Zone</text>
<text x="57.9" y="269.9">Change Doc.</text>
<text x="74.6" y="269.9">Sign.</text>
</g>
<text font-size="1.8" x="103.1" y="269.9">Scale</text>
<text font-size="1.6" fill="#f0f" x="160.7" y="16.8">Holes, cut edges</text>
<g font-size="1.6">
<text x="63.8" y="276.3">Drawn</text>
<text x="63.8" y="282.7">Check</text>
</g>
<g font-size="1.5">
<text x="115.8" y="269.8">Weight</text>
<text x="26.7" y="276.2">Design</text>
</g>
<text font-size="1.3" x="26.7" y="289.2">Process</text>
<text font-size="1.2" x="63.8" y="289.2">Approve</text>
</svg>
